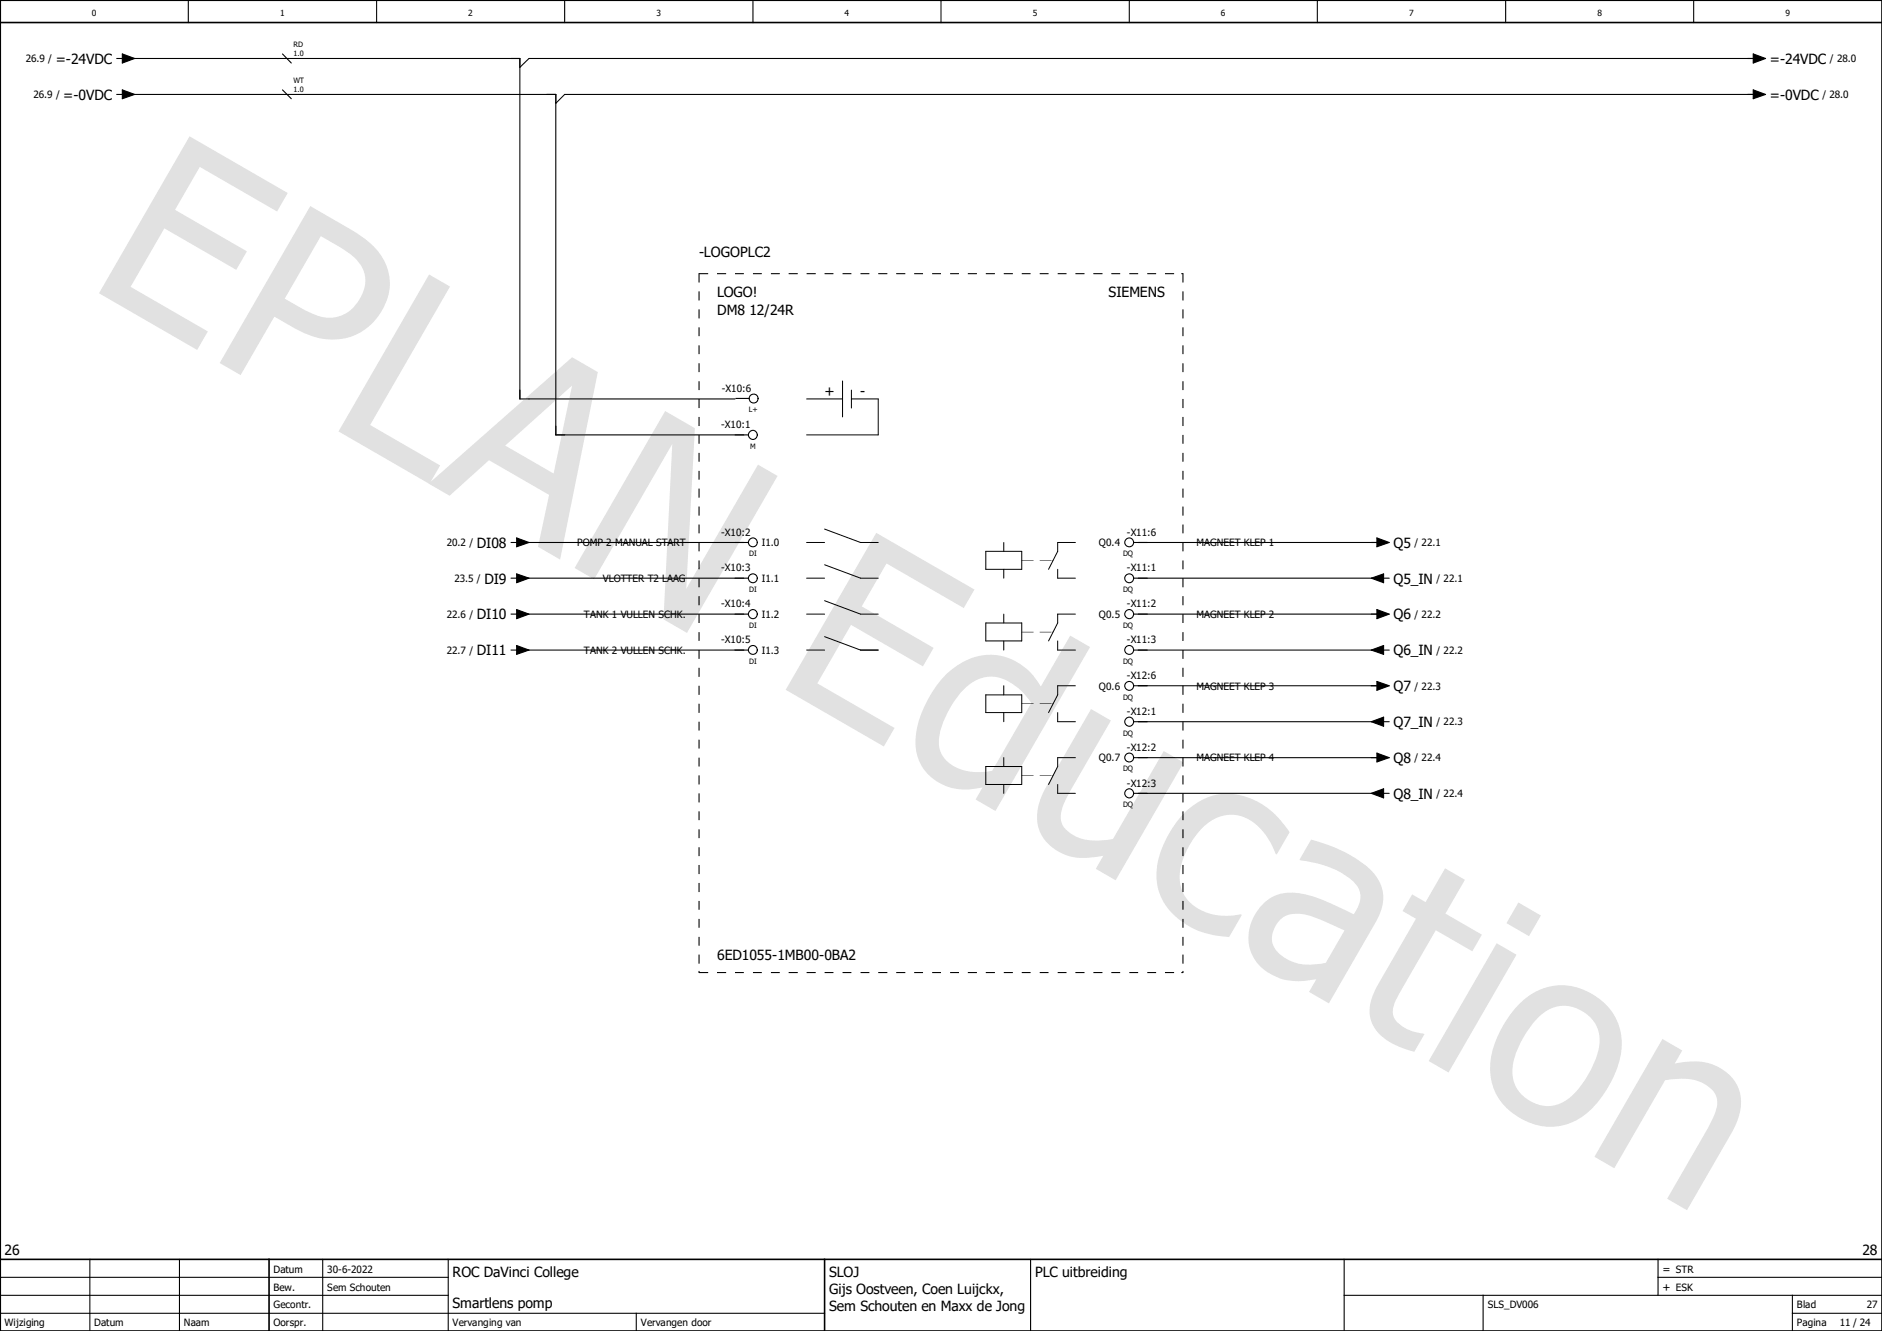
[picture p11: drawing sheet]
<svg xmlns="http://www.w3.org/2000/svg" width="297mm" height="210mm" viewBox="0 0 297 210" stroke-linecap="round" stroke-linejoin="round" font-family="sans-serif">
<path d="M210.1 -.1l-210.1 210.2M0 160.4l70.2 49.6M0 210v.1" fill="none" stroke="#fff" stroke-width=".16"/>
<g fill="none" stroke="#000" stroke-width=".17">
<path d="M29.7 0v3.6M59.4 0v3.6M89.1 0v3.6M118.8 0v3.6M148.5 0v3.6M178.2 0v3.6M207.9 0v3.6M237.6 0v3.6M267.3 0v3.6M14.2 198.7v11.3M28.3 198.7v11.3M50.9 198.7v11.3"/>
<path d="M70.7 198.7v11.3M162.6 198.7v11.3M212.1 198.7v11.3M261.7 198.7v5.7M0 207.2h130.1M0 204.4h70.7M0 201.5h70.7M100.4 207.2v2.8M212.1 204.4h84.9M234.1 204.4v5.6M261.7 201.5h35.3M282.9 207.2h14.1"/>
<path d="M282.9 204.4v5.6"/>
</g>
<path d="M0 3.6h297M0 0h297v210h-297zM0 198.7h297M42.5 198.7v11.3M130.1 198.7v11.3" fill="none" stroke="#000" stroke-width=".25"/>
<path d="M29.9 21.5l15.5 9-1.7 2.9-12.2-7.1-3.9 6.8 11.4 6.6-1.7 2.9-11.4-6.6-5.3 9.3 12.2 7-1.7 2.9-15.5-8.9zM49 32.5l6.2 3.6a12.1 12.1 0 0 1 5.8 5.9 8.4 8.4 0 0 1-2.2 8.9 9.4 9.4 0 0 1-11.2 1.4l-4.3-2.3-5.3 9.2-3.3-1.9zM50.6 37.3l-5.7 9.8 2.3 1.3a8.8 8.8 0 0 0 5.6 1.7 6.1 6.1 0 0 0 4.7-6.9 7.2 7.2 0 0 0-3.6-4.1zM67.7 43.3l3.3 1.9-12.6 21.9 11.1 6.3-1.7 3-14.4-8.3zM67.6 76.3l22.7-19.9 4 2.3-5.9 29.6-3.5-2 1.8-8.2-9.5-5.5-6.2 5.6zM79.7 70.3l7.7 4.4 2.9-13.9zM105 64.9l4.7 2.7-1.4 25.3 11.3-19.6 3.1 1.8-14.3 24.8-3.7-2.2 1.4-27.6-12.3 21.3-3.1-1.8zM138.3 84.1l15.5 8.9-1.7 2.9-12.2-7-3.9 6.8 11.3 6.5-1.6 2.9-11.4-6.5-5.3 9.2 12.2 7.1-1.7 2.9-15.5-9zM149.4 106.4a9.3 9.3 0 0 1 9.9-2.5 9.8 9.8 0 0 1 5 4.4l4.6-8 3.1 1.8-14.9 25.9-3.1-1.8 1.1-1.9a8.7 8.7 0 0 1-9.1-2.7 8.4 8.4 0 0 1-1-8 18.7 18.7 0 0 1 4.4-7.2zM152.1 108.8a14 14 0 0 0-3.9 8.4 4.8 4.8 0 0 0 4.1 4.4 10.4 10.4 0 0 0 4.3 0l6.2-10.7a9.3 9.3 0 0 0-5.7-4.1 5.9 5.9 0 0 0-5 2zM172.2 111.9l3.1 1.8-6.4 11.1a8.6 8.6 0 0 0-1.5 4.4 4 4 0 0 0 3 3 10.8 10.8 0 0 0 5.2 .2l8.1-13.9 3.1 1.8-10.7 18.6-3.2-1.8 1.2-2.1a9.5 9.5 0 0 1-7.1-.7 6.3 6.3 0 0 1-2.9-8l1.1-2.4zM186.7 128.5a9.4 9.4 0 0 1 12.7-1.5 14.8 14.8 0 0 1 4.1 4.3l-2 3.5-.2-.1a9.9 9.9 0 0 0-4.8-5.7 6.1 6.1 0 0 0-7.2 2.1 12 12 0 0 0-3.1 7.5 6.1 6.1 0 0 0 5.1 5.7 10.3 10.3 0 0 0 4.5 0l.2 .1-2 3.5a12.3 12.3 0 0 1-10.6-6 10 10 0 0 1 .4-9.1l1.6-2.7zM201.9 145.2a3.6 3.6 0 0 0-.3 5 7.5 7.5 0 0 0 7.1 1.8l.5-.1 3-5.1-2.4-1.1a10.6 10.6 0 0 0-6-1.5 3.1 3.1 0 0 0-1.9 1zM206.9 132.5a20.8 20.8 0 0 1 9.9 5.3 6 6 0 0 1 .6 7.3l-7.7 13.2-3.1-1.8 1.1-2a10 10 0 0 1-7.9-1.2 6.7 6.7 0 0 1-1.1-9.9 6.4 6.4 0 0 1 7-2.3 36.2 36.2 0 0 1 7.9 3.2 4.3 4.3 0 0 0 .9-3.8 7.3 7.3 0 0 0-3.8-3.3 22.3 22.3 0 0 0-5.6-1.5zM222.9 141.1l2.1 1.2 3.1-5.3 3.1 1.8-3.1 5.4 5.8 3.3-1.5 2.6-5.8-3.3-5.1 8.9a10.4 10.4 0 0 0-1.7 3.8 2.96 2.96 0 0 0 2 2.7 7.7 7.7 0 0 0 2.8 .9l.2 .1-1.6 2.8-1.2-.4a9.5 9.5 0 0 1-5.2-3.6 5.6 5.6 0 0 1-.1-5.2l.8-1.5 6-10.3-2.2-1.3zM236.2 148.8l3.1 1.8-10.7 18.6-3.1-1.8zM239.6 142.4l3.6 2.1-1.9 3.2-3.6-2zM239.5 158.6a9.2 9.2 0 0 1 13.2-.7 9.2 9.2 0 0 1 2.5 10.8 15.8 15.8 0 0 1-6.3 8 9 9 0 0 1-9.8-.8 9 9 0 0 1-3.4-10.6 18.1 18.1 0 0 1 3.8-6.7zM242.6 160.7a15.1 15.1 0 0 0-3.9 7.7 5.6 5.6 0 0 0 3.4 5.6 5.6 5.6 0 0 0 6.4-1.5 15.5 15.5 0 0 0 3.9-7.7 5.6 5.6 0 0 0-6.9-5.9 6.3 6.3 0 0 0-2.9 1.8zM262.4 163.9l3.1 1.9-1.2 2a9.5 9.5 0 0 1 7.8 1.1 6.2 6.2 0 0 1 2.2 7.5l-1.1 2.5-7 12.1-3.1-1.9 6.1-10.5a11.7 11.7 0 0 0 1.8-4.5 3.6 3.6 0 0 0-2.5-3.3 9.8 9.8 0 0 0-5.7-.3l-8 13.8-3.2-1.8z" fill="#e1e1e1"/>
<g fill="none" stroke="#000" stroke-width=".17">
<path d="M18.4 9.2h.9M18.4 14.9h.9M19.3 8.5l2 .7-2 .7zM19.3 14.2l2 .7-2 .7zM19.8 14.9h67.9v53.7h30.4M19.8 9.2h62.2v53.7h34M44.6 8.5l1.4 1.4M44.6 14.2l1.4 1.4M276.7 8.5l1.9 .7-1.9 .7zM276.7 14.2l1.9 .7-1.9 .7zM277.2 9.2h-193.7l-1.5 1.4M277.2 14.9h-188.1l-1.4 1.4"/>
<path d="M116.1 62.9h2.1M80.6 85.6h.9M80.6 96.9h.9M80.6 91.2h.9M81.5 84.9l2 .7-2 .7zM81.5 90.6l2 .6-2 .7zM81.5 96.2l2 .7-2 .7zM82 85.6h36.1M82 96.9h36.1M82 91.2h36.1M178.9 85.6h38.9M178.9 96.9h38.9"/>
<path d="M178.9 91.2h38.9M216.4 91.2l2-.6v1.3zM217.3 84.9l1.9 .7-1.9 .7zM217.3 96.2l1.9 .7-1.9 .7zM218.4 91.2h.8M80.6 102.6h.9M81.5 101.9l2 .7-2 .7zM82 102.6h36.1M178.9 108.2h38.9M178.9 119.5h38.9M178.9 102.6h38.9M178.9 113.9h38.9"/>
<path d="M216.4 102.6l2-.7v1.4zM216.4 113.9l2-.7v1.4zM217.3 118.8l1.9 .7-1.9 .7zM217.3 107.5l1.9 .7-1.9 .7zM218.4 102.6h.8M218.4 113.9h.8M178.9 125.2h38.9M216.4 125.2l2-.7v1.4zM218.4 125.2h.8"/>
<circle cx="118.8" cy="68.6" r=".7"/>
<circle cx="118.9" cy="62.9" r=".7"/>
<circle cx="118.8" cy="96.9" r=".7"/>
<circle cx="118.8" cy="91.2" r=".7"/>
<circle cx="118.8" cy="85.6" r=".69"/>
<circle cx="178.2" cy="96.9" r=".7"/>
<circle cx="178.2" cy="91.2" r=".7"/>
<circle cx="178.2" cy="85.6" r=".69"/>
<circle cx="118.8" cy="102.6" r=".7"/>
<circle cx="178.2" cy="113.9" r=".7"/>
<circle cx="178.2" cy="102.6" r=".7"/>
<circle cx="178.2" cy="119.5" r=".7"/>
<circle cx="178.2" cy="108.2" r=".7"/>
<circle cx="178.2" cy="125.2" r=".7"/>
</g>
<g fill="none" stroke="#000" stroke-width=".16">
<path d="M127.3 62.9h5.7M133 60.1v5.7M134.4 62.9h4.2v5.7h-11.3M134.4 61.6v2.8M127.3 91.2h2.8M127.3 96.9h2.8M127.3 85.6h2.8M130.1 89.1l5.7 2.1h2.8M130.1 94.8l5.7 2.1h2.8M130.1 83.5l5.7 2.1h2.8M155.6 87h5.6v2.8h-5.6zM155.6 98.3h5.6v2.8h-5.6z"/>
<path d="M158.4 85.6v1.4M158.4 89.8v1.4M158.4 96.9v1.4M166.9 89.8v1.4h2.8M169.7 96.9h-2.8v1.4l-1.4 2.8M169.7 85.6h-2.8v1.4l-1.4 2.8M127.3 102.6h2.8M130.1 100.5l5.7 2.1h2.8M155.6 109.6h5.6v2.8h-5.6zM158.4 101.1v1.5M158.4 108.2v1.4M158.4 112.4v1.5"/>
<path d="M158.4 119.5v1.4M166.9 101.1v1.5h2.8M166.9 112.4v1.5h2.8M169.7 108.2h-2.8v1.4l-1.4 2.8M169.7 119.5h-2.8v1.4l-1.4 2.9M155.6 120.9h5.6v2.9h-5.6zM158.4 123.8v1.4M166.9 123.8v1.4h2.8"/>
</g>
<g fill="#000">
<path d="M19.3 8.5l2 .7-2 .7zM19.3 14.2l2 .7-2 .7zM276.7 8.5l1.9 .7-1.9 .7zM276.7 14.2l1.9 .7-1.9 .7zM186.4 43.1l.4 .1-.4 .1zM81.5 84.9l2 .7-2 .7zM81.5 90.6l2 .6-2 .7zM81.5 96.2l2 .7-2 .7zM166.1 88.4h.1l-.1 .1zM166.1 99.7h.1l-.1 .1zM217.3 96.2l1.9 .7-1.9 .7zM217.3 84.9l1.9 .7-1.9 .7z"/>
<path d="M216.4 91.2l2-.6v1.3zM81.5 101.9l2 .7-2 .7zM166.1 111h.1l-.1 .1zM217.3 118.8l1.9 .7-1.9 .7zM217.3 107.5l1.9 .7-1.9 .7zM216.4 102.6l2-.7v1.4zM216.4 113.9l2-.7v1.4zM166.1 122.3h.1l-.1 .1zM216.4 125.2l2-.7v1.4zM110.2 153.2h.2l-.1 .3zM186.4 153.4l.4 .1h-.4zM186.6 153.2h.2l-.1 .3z"/>
<path d="M110.2 43.2v1.4h.2v-1.4l-.1-.1zM110.2 46v1.4h.2v-1.4zM110.2 48.8v1.4h.2v-1.4zM110.2 51.6v1.4h.2v-1.4z"/>
<path d="M110.2 54.5v1.4h.2v-1.4zM110.2 57.3v1.4h.2v-1.4zM110.2 60.2v1.4h.2v-1.4zM110.2 62.9v1.5h.2v-1.5z"/>
<path d="M110.3 43.1l-.1 .1 .1 .1h1.5v-.2zM113.2 43.1v.2h1.4v-.2zM116 43.1v.2h1.4v-.2zM118.8 43.1v.2h1.4v-.2zM121.7 43.1v.2h1.4v-.2zM124.5 43.1v.2h1.4v-.2zM127.3 43.1v.2h1.4v-.2zM130.1 43.1v.2h1.4v-.2zM133 43.1v.2h1.4v-.2zM135.8 43.1v.2h1.4v-.2zM138.6 43.1v.2h1.4v-.2zM141.4 43.1v.2h1.5v-.2zM144.3 43.1v.2h1.4v-.2zM147.1 43.1v.2h1.4v-.2zM149.9 43.1v.2h1.4v-.2zM152.7 43.1v.2h1.5v-.2zM155.6 43.1v.2h1.4v-.2zM158.4 43.1v.2h1.5v-.2zM161.2 43.1v.2h1.4v-.2zM164.1 43.1v.2h1.4v-.2zM166.9 43.1v.2h1.4v-.2zM169.7 43.1v.2h1.5v-.2zM172.6 43.1v.2h1.4v-.2zM175.4 43.1v.2h1.4v-.2zM178.2 43.1v.2h1.4v-.2zM181.1 43.1v.2h1.4v-.2zM183.9 43.1v.2h1.4v-.2z"/>
<path d="M186.6 43.2v1.4h.2v-1.4l-.1-.1zM186.6 46v1.4h.2v-1.4zM186.6 48.8v1.4h.2v-1.4zM186.6 51.6v1.4h.2v-1.4z"/>
<path d="M186.6 54.5v1.4h.2v-1.4zM186.6 57.3v1.4h.2v-1.4zM186.6 60.2v1.4h.2v-1.4zM186.6 62.9v1.5h.2v-1.5z"/>
<path d="M110.2 65.8v1.4h.2v-1.4zM110.2 68.6v1.4h.2v-1.4zM110.2 71.5v1.4h.2v-1.4zM110.2 74.3v1.4h.2v-1.4z"/>
<path d="M110.2 77.1v1.4h.2v-1.4zM110.2 79.9v1.5h.2v-1.5zM110.2 82.8v1.4h.2v-1.4zM110.2 85.6v1.4h.2v-1.4z"/>
<path d="M186.6 65.8v1.4h.2v-1.4zM186.6 68.6v1.4h.2v-1.4zM186.6 71.5v1.4h.2v-1.4zM186.6 74.3v1.4h.2v-1.4z"/>
<path d="M186.6 77.1v1.4h.2v-1.4zM186.6 79.9v1.5h.2v-1.5zM186.6 82.8v1.4h.2v-1.4zM186.6 85.6v1.4h.2v-1.4z"/>
<path d="M110.2 88.4v1.4h.2v-1.4zM110.2 91.2v1.5h.2v-1.5zM110.2 94.1v1.4h.2v-1.4zM110.2 96.9v1.4h.2v-1.4z"/>
<path d="M110.2 99.7v1.4h.2v-1.4zM110.2 102.6v1.4h.2v-1.4zM110.2 105.4v1.4h.2v-1.4zM110.2 108.2v1.4h.2v-1.4z"/>
<path d="M161.2 88.4v.1h1.9v-.1zM164.1 88.4v.1h1.8v-.1z"/>
<path d="M161.2 99.7v.1h1.9v-.1zM164.1 99.7v.1h1.8v-.1z"/>
<path d="M186.6 88.4v1.4h.2v-1.4zM186.6 91.2v1.5h.2v-1.5zM186.6 94.1v1.4h.2v-1.4zM186.6 96.9v1.4h.2v-1.4z"/>
<path d="M186.6 99.7v1.4h.2v-1.4zM186.6 102.6v1.4h.2v-1.4zM186.6 105.4v1.4h.2v-1.4zM186.6 108.2v1.4h.2v-1.4z"/>
<path d="M110.2 111v1.5h.2v-1.5zM110.2 113.9v1.4h.2v-1.4zM110.2 116.7v1.4h.2v-1.4zM110.2 119.5v1.4h.2v-1.4z"/>
<path d="M161.2 111v.1h1.9v-.1zM164.1 111v.1h1.8v-.1z"/>
<path d="M186.6 111v1.5h.2v-1.5zM186.6 113.9v1.4h.2v-1.4zM186.6 116.7v1.4h.2v-1.4zM186.6 119.5v1.4h.2v-1.4z"/>
<path d="M110.2 122.3v1.5h.2v-1.5zM110.2 125.2v1.4h.2v-1.4zM110.2 128v1.4h.2v-1.4zM110.2 130.9v1.3h.2v-1.3zM110.2 133.7v1.4h.2v-1.4zM110.2 136.5v1.4h.2v-1.4zM110.2 139.3v1.5h.2v-1.5zM110.2 142.2v1.4h.2v-1.4zM110.2 145v1.4h.2v-1.4zM110.2 147.8v1.4h.2v-1.4zM110.2 150.6v1.5h.2v-1.5z"/>
<path d="M161.2 122.3v.1h1.9v-.1zM164.1 122.3v.1h1.8v-.1z"/>
<path d="M186.6 122.3v1.5h.2v-1.5zM186.6 125.2v1.4h.2v-1.4zM186.6 128v1.4h.2v-1.4zM186.6 130.9v1.3h.2v-1.3zM186.6 133.7v1.4h.2v-1.4zM186.6 136.5v1.4h.2v-1.4zM186.6 139.3v1.5h.2v-1.5zM186.6 142.2v1.4h.2v-1.4zM186.6 145v1.4h.2v-1.4zM186.6 147.8v1.4h.2v-1.4zM186.6 150.6v1.5h.2v-1.5z"/>
<path d="M110.3 153.4l-.1 .1h.1h1.5v-.1zM113.2 153.4v.1h1.4v-.1zM116 153.4v.1h1.4v-.1zM118.8 153.4v.1h1.4v-.1zM121.7 153.4v.1h1.4v-.1zM124.5 153.4v.1h1.4v-.1zM127.3 153.4v.1h1.4v-.1zM130.1 153.4v.1h1.4v-.1zM133 153.4v.1h1.4v-.1zM135.8 153.4v.1h1.4v-.1zM138.6 153.4v.1h1.4v-.1zM141.4 153.4v.1h1.5v-.1zM144.3 153.4v.1h1.4v-.1zM147.1 153.4v.1h1.4v-.1zM149.9 153.4v.1h1.4v-.1zM152.7 153.4v.1h1.5v-.1zM155.6 153.4v.1h1.4v-.1zM158.4 153.4v.1h1.5v-.1zM161.2 153.4v.1h1.4v-.1zM164.1 153.4v.1h1.4v-.1zM166.9 153.4v.1h1.4v-.1zM169.7 153.4v.1h1.5v-.1zM172.6 153.4v.1h1.4v-.1zM175.4 153.4v.1h1.4v-.1zM178.2 153.4v.1h1.4v-.1zM181.1 153.4v.1h1.4v-.1zM183.9 153.4v.1h1.4v-.1z"/>
</g>
<g font-size="2.2">
<text x="8.8" y="10">=-24VDC</text>
<text x="279.3" y="10">=-24VDC</text>
<text x="10" y="15.7">=-0VDC</text>
<text x="279.3" y="15.7">=-0VDC</text>
<text x="110.3" y="40.6">-LOGOPLC2</text>
<text x="113.2" y="46.8">LOGO!</text>
<text x="175" y="46.8">SIEMENS</text>
<text x="113.2" y="49.7">DM8 12/24R</text>
<text x="130.1" y="62.4">+</text>
<text x="135.8" y="62.4">-</text>
<text x="75.3" y="86.4">DI08</text>
<text x="219.9" y="86.4">Q5</text>
<text x="76.5" y="92.1">DI9</text>
<text x="219.9" y="92.1">Q5_IN</text>
<text x="75.3" y="97.7">DI10</text>
<text x="219.9" y="97.7">Q6</text>
<text x="75.3" y="103.4">DI11</text>
<text x="219.9" y="103.4">Q6_IN</text>
<text x="219.9" y="109.1">Q7</text>
<text x="219.9" y="114.7">Q7_IN</text>
<text x="219.9" y="120.4">Q8</text>
<text x="219.9" y="126">Q8_IN</text>
<text x="113.2" y="151.5">6ED1055-1MB00-0BA2</text>
<text x=".7" y="198">26</text>
<text x="293.9" y="198">28</text>
<text x="71.4" y="201.5">ROC DaVinci College</text>
<text x="130.9" y="201.5">SLOJ</text>
<text x="163.4" y="201.5">PLC uitbreiding</text>
<text x="71.4" y="206.5">Smartlens pomp</text>
<text x="130.9" y="204.2">Gijs Oostveen, Coen Luijckx,</text>
<text x="130.9" y="206.8">Sem Schouten en Maxx de Jong</text>
</g>
<g font-size="1.8">
<text x="262.4" y="203.7">+ ESK</text>
<text x="262.4" y="200.8">= STR</text>
</g>
<g font-size="1.6">
<text x="4.1" y="9.8">26.9 /</text>
<text x="288.8" y="9.8">/ 28.0</text>
<text x="5.3" y="15.5">26.9 /</text>
<text x="287.6" y="15.5">/ 28.0</text>
<text x="113.9" y="61.8">-X10:6</text>
<text x="113.8" y="67.5">-X10:1</text>
<text x="70.5" y="86.1">20.2 /</text>
<text x="91.1" y="86.1">POMP 2 MANUAL START</text>
<text x="113.8" y="84.5">-X10:2</text>
<text x="120.2" y="86.1">I1.0</text>
<text x="173.4" y="86.1">Q0.4</text>
<text x="177.8" y="84.5">-X11:6</text>
<text x="188.8" y="86.1">MAGNEET KLEP 1</text>
<text x="223.2" y="86.1">/ 22.1</text>
<text x="71.7" y="91.8">23.5 /</text>
<text x="95.1" y="91.8">VLOTTER T2 LAAG</text>
<text x="113.8" y="90.2">-X10:3</text>
<text x="113.8" y="95.8">-X10:4</text>
<text x="120.2" y="91.8">I1.1</text>
<text x="177.8" y="95.8">-X11:2</text>
<text x="177.8" y="90.2">-X11:1</text>
<text x="226.7" y="91.8">/ 22.1</text>
<text x="70.5" y="97.5">22.6 /</text>
<text x="92.2" y="97.5">TANK 1 VULLEN SCHK.</text>
<text x="113.8" y="101.5">-X10:5</text>
<text x="120.2" y="97.5">I1.2</text>
<text x="173.4" y="97.5">Q0.5</text>
<text x="177.8" y="101.5">-X11:3</text>
<text x="188.8" y="97.5">MAGNEET KLEP 2</text>
<text x="223.2" y="97.5">/ 22.2</text>
<text x="70.5" y="103.1">22.7 /</text>
<text x="92.2" y="103.1">TANK 2 VULLEN SCHK.</text>
<text x="120.2" y="103.1">I1.3</text>
<text x="177.8" y="107.1">-X12:6</text>
<text x="226.7" y="103.1">/ 22.2</text>
<text x="173.4" y="108.8">Q0.6</text>
<text x="177.8" y="112.8">-X12:1</text>
<text x="188.8" y="108.8">MAGNEET KLEP 3</text>
<text x="223.2" y="108.8">/ 22.3</text>
<text x="177.8" y="118.4">-X12:2</text>
<text x="226.7" y="114.5">/ 22.3</text>
<text x="173.4" y="120.1">Q0.7</text>
<text x="177.8" y="124.1">-X12:3</text>
<text x="188.8" y="120.1">MAGNEET KLEP 4</text>
<text x="223.2" y="120.1">/ 22.4</text>
<text x="226.7" y="125.8">/ 22.4</text>
<text x="43.1" y="203.7">Bew.</text>
<text x="43.1" y="200.8">Datum</text>
<text x="51.6" y="203.7">Sem Schouten</text>
<text x="51.6" y="200.8">30-6-2022</text>
<text x=".7" y="209.3">Wijziging</text>
<text x="14.9" y="209.3">Datum</text>
<text x="29" y="209.3">Naam</text>
<text x="43.1" y="209.3">Oorspr.</text>
<text x="43.1" y="206.5">Gecontr.</text>
<text x="71.4" y="209.3">Vervanging van</text>
<text x="101.1" y="209.3">Vervangen door</text>
<text x="234.8" y="206.5">SLS_DV006</text>
<text x="283.6" y="206.5">Blad</text>
<text x="283.6" y="209.3">Pagina</text>
<text x="290.4" y="209.3">11 / 24</text>
<text x="294.6" y="206.5">27</text>
</g>
<g font-size="1.3">
<text x="14.5" y="2.5">0</text>
<text x="44.2" y="2.5">1</text>
<text x="73.9" y="2.5">2</text>
<text x="103.6" y="2.5">3</text>
<text x="133.3" y="2.5">4</text>
<text x="163" y="2.5">5</text>
<text x="192.7" y="2.5">6</text>
<text x="222.4" y="2.5">7</text>
<text x="252.1" y="2.5">8</text>
<text x="281.8" y="2.5">9</text>
</g>
<g font-size="1.2">
<text x="46.3" y="8.8">1.0</text>
<text x="46.3" y="7.5">RD</text>
<text x="46.3" y="14.5">1.0</text>
<text x="46.3" y="13.1">WT</text>
<text x="118.2" y="65.1">L+</text>
<text x="118.4" y="70.8">M</text>
<text x="118.2" y="87.8">DI</text>
<text x="177.2" y="87.8">DQ</text>
<text x="118.2" y="93.4">DI</text>
<text x="177.2" y="93.4">DQ</text>
<text x="118.2" y="99.1">DI</text>
<text x="177.2" y="99.1">DQ</text>
<text x="118.2" y="104.7">DI</text>
<text x="177.2" y="104.7">DQ</text>
<text x="177.2" y="110.4">DQ</text>
<text x="177.2" y="116.1">DQ</text>
<text x="177.2" y="121.7">DQ</text>
<text x="177.2" y="127.4">DQ</text>
</g>
</svg>
